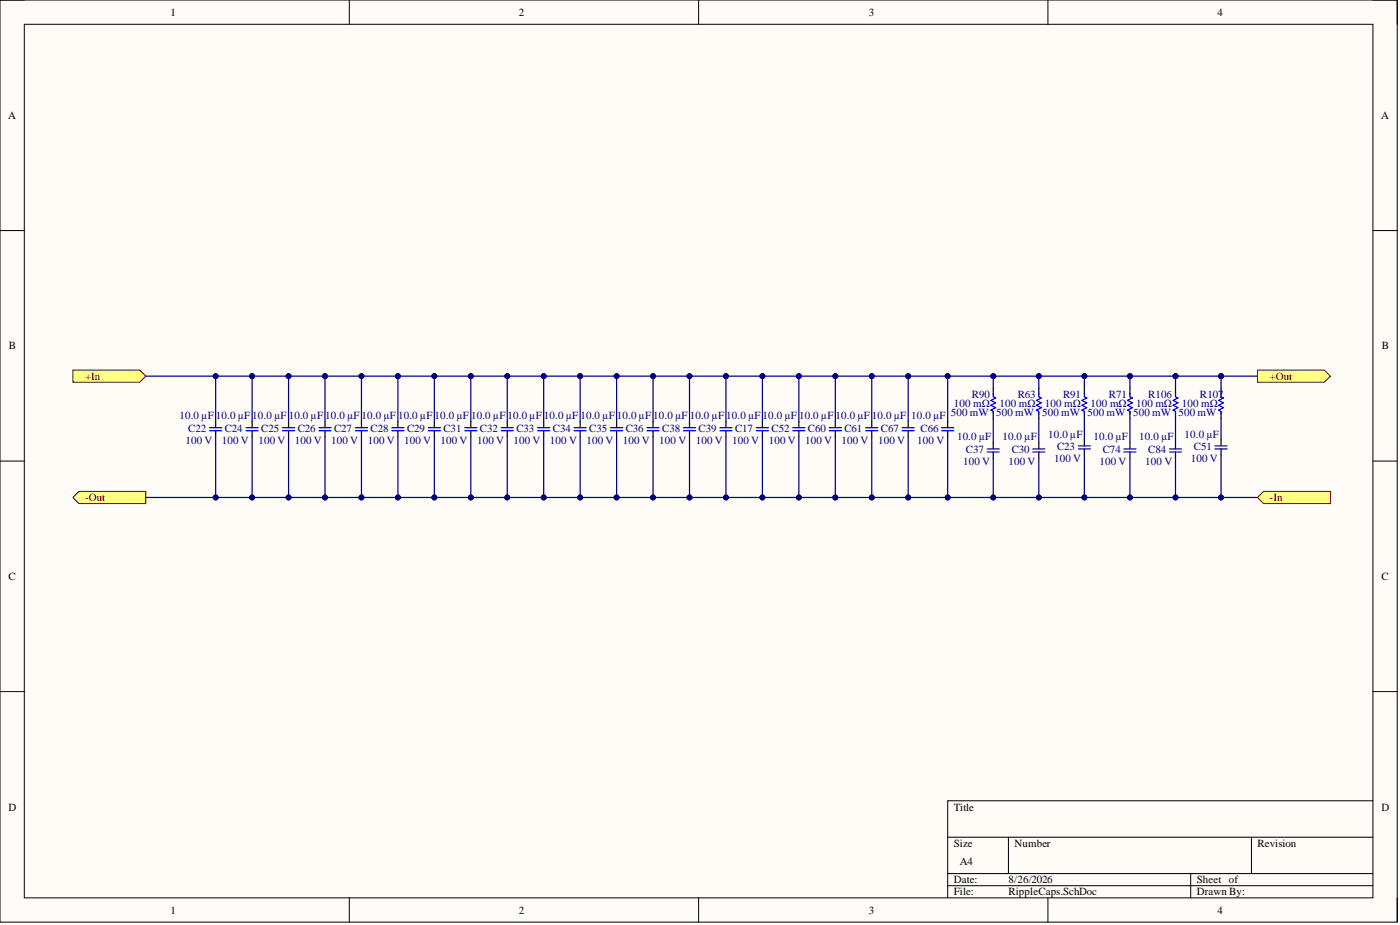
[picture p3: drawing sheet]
<svg xmlns="http://www.w3.org/2000/svg" width="292mm" height="193mm" viewBox="0 0 292 193" stroke-linecap="round" stroke-linejoin="round" font-family="sans-serif">
<path d="M0 0h291.5v192.4h-291.5z" fill-rule="evenodd" fill="#fffcf8"/>
<path d="M0 0h291.5v192.4h-291.5z" fill="none" stroke="#000" stroke-width=".21"/>
<path d="M5.1 5.1h281.4v182.2h-281.4z" fill-rule="evenodd" fill="#fffcf8"/>
<g fill="none" stroke="#000" stroke-width=".21">
<path d="M0 0h5.1M5.1 5.1h281.4v182.2h-281.4zM72.9 0v5.1M145.8 0v5.1M218.6 0v5.1M286.5 0h5v5.1M0 48.1h5.1M286.5 48.1h5M0 96.2h5.1M286.5 96.2h5M0 144.3h5.1M286.5 144.3h5"/>
<path d="M197.7 174.7h88.8M210.4 174.7v7.5M261.1 174.7v7.5M286.5 167.1h-88.8v20.2M72.9 187.3v5.1M145.8 187.3v5.1M197.7 182.2h88.8M197.7 184.8h88.8M218.6 187.3v5.1M248.4 182.2v5.1M291.5 187.3v5.1"/>
</g>
<path d="M15.2 77.2h14l1.2 1.3-1.2 1.2h-14z" fill-rule="evenodd" fill="#ffff80"/>
<path d="M15.2 77.2h14l1.2 1.3-1.2 1.2h-14z" fill="none" stroke="#800000" stroke-width=".21"/>
<path d="M15.2 103.8l1.3-1.3h13.9v2.5h-13.9z" fill-rule="evenodd" fill="#ffff80"/>
<path d="M15.2 103.8l1.3-1.3h13.9v2.5h-13.9z" fill="none" stroke="#800000" stroke-width=".21"/>
<path d="M262.4 77.2h13.9l1.3 1.3-1.3 1.2h-13.9z" fill-rule="evenodd" fill="#ffff80"/>
<path d="M262.4 77.2h13.9l1.3 1.3-1.3 1.2h-13.9z" fill="none" stroke="#800000" stroke-width=".21"/>
<path d="M262.4 103.8l1.2-1.3h14v2.5h-14z" fill-rule="evenodd" fill="#ffff80"/>
<path d="M262.4 103.8l1.2-1.3h14v2.5h-14z" fill="none" stroke="#800000" stroke-width=".21"/>
<g fill="none" stroke="#000" stroke-width=".25">
<path d="M45 88v1.2M45 89.9v1.2M52.6 88v1.2M52.6 89.9v1.2M60.2 88v1.2M60.2 89.9v1.2M67.8 88v1.2M67.8 89.9v1.2M75.4 88v1.2M75.4 89.9v1.2M83 88v1.2M83 89.9v1.2"/>
<path d="M90.6 88v1.2M90.6 89.9v1.2M98.2 88v1.2M98.2 89.9v1.2M105.8 88v1.2M105.8 89.9v1.2M113.4 88v1.2M113.4 89.9v1.2M121 88v1.2M121 89.9v1.2M128.6 88v1.2M128.6 89.9v1.2"/>
<path d="M136.3 88v1.2M136.3 89.9v1.2M143.9 88v1.2M143.9 89.9v1.2M151.5 88v1.2M151.5 89.9v1.2M159.1 88v1.2M159.1 89.9v1.2M166.7 88v1.2M166.7 89.9v1.2M174.3 88v1.2M174.3 89.9v1.2"/>
<path d="M181.9 88v1.2M181.9 89.9v1.2M189.5 88v1.2M189.5 89.9v1.2M197.7 88v1.2M197.7 89.9v1.2M207.2 81v1.3M207.2 86.1v1.2M207.2 92.4v1.3M207.2 94.3v1.3M216.7 81v1.3M216.7 86.1v1.2"/>
<path d="M216.7 92.4v1.3M216.7 94.3v1.3M226.2 81v1.3M226.2 86.1v1.2M226.2 91.8v1.2M226.2 93.7v1.2M235.8 81v1.3M235.8 86.1v1.2M235.8 92.4v1.3M235.8 94.3v1.3M245.3 81v1.3M245.3 86.1v1.2"/>
<path d="M245.3 92.4v1.3M245.3 94.3v1.3M254.8 81v1.3M254.8 86.1v1.2M254.8 91.8v1.2M254.8 93.7v1.2"/>
</g>
<g fill="none" stroke="#00f" stroke-width=".25">
<path d="M43.7 89.2h2.6M43.7 89.9h2.6M51.3 89.2h2.6M51.3 89.9h2.6M58.9 89.2h2.6M58.9 89.9h2.6M66.5 89.2h2.6M66.5 89.9h2.6M74.1 89.2h2.6M74.1 89.9h2.6M81.8 89.2h2.5M81.8 89.9h2.5"/>
<path d="M89.4 89.2h2.5M89.4 89.9h2.5M97 89.2h2.5M97 89.9h2.5M104.6 89.2h2.5M104.6 89.9h2.5M112.2 89.2h2.5M112.2 89.9h2.5M119.8 89.2h2.5M119.8 89.9h2.5M127.4 89.2h2.5M127.4 89.9h2.5"/>
<path d="M135 89.2h2.5M135 89.9h2.5M142.6 89.2h2.5M142.6 89.9h2.5M150.2 89.2h2.5M150.2 89.9h2.5M157.8 89.2h2.5M157.8 89.9h2.5M165.4 89.2h2.5M165.4 89.9h2.5M173 89.2h2.5M173 89.9h2.5"/>
<path d="M180.6 89.2h2.6M180.6 89.9h2.6M188.2 89.2h2.6M188.2 89.9h2.6M196.5 89.2h2.5M196.5 89.9h2.5M206 93.7h2.5M206 94.3h2.5M207.2 82v.8l.5 .2-1 .5 1 .5-1 .5 1 .6-1 .5 .5 .2v.5M215.5 93.7h2.5M215.5 94.3h2.5M216.7 82v.8l.5 .2-1 .5 1 .5-1 .5 1 .6-1 .5 .5 .2v.5"/>
<path d="M225 93h2.5M225 93.7h2.5M226.2 82v.8l.6 .2-1.1 .5 1.1 .5-1.1 .5 1.1 .6-1.1 .5 .5 .2v.5M234.5 93.7h2.5M234.5 94.3h2.5M235.8 82v.8l.5 .2-1.1 .5 1.1 .5-1.1 .5 1.1 .6-1.1 .5 .6 .2v.5M244 93.7h2.5M244 94.3h2.5M245.3 82v.8l.5 .2-1 .5 1 .5-1 .5 1 .6-1 .5 .5 .2v.5M253.5 93h2.5M253.5 93.7h2.5M254.8 82v.8l.5 .2-1 .5 1 .5-1 .5 1 .6-1 .5 .5 .2v.5"/>
</g>
<path d="M45 91.1v12.7" fill="none" stroke="#000080" stroke-width=".25"/>
<circle cx="45" cy="103.8" r=".51" fill="#000080"/>
<circle cx="45" cy="103.8" r=".51" fill="none" stroke="#000080" stroke-width=".21"/>
<path d="M52.6 91.1v12.7M207.2 87.3v5.1M216.7 87.3v5.1M226.2 87.3v4.5" fill="none" stroke="#000080" stroke-width=".25"/>
<circle cx="52.6" cy="103.8" r=".51" fill="#000080"/>
<circle cx="52.6" cy="103.8" r=".51" fill="none" stroke="#000080" stroke-width=".21"/>
<path d="M52.6 78.5v9.5" fill="none" stroke="#000080" stroke-width=".25"/>
<circle cx="52.6" cy="78.5" r=".51" fill="#000080"/>
<circle cx="52.6" cy="78.5" r=".51" fill="none" stroke="#000080" stroke-width=".21"/>
<path d="M60.2 91.1v12.7" fill="none" stroke="#000080" stroke-width=".25"/>
<circle cx="60.2" cy="103.8" r=".51" fill="#000080"/>
<circle cx="60.2" cy="103.8" r=".51" fill="none" stroke="#000080" stroke-width=".21"/>
<path d="M60.2 78.5v9.5" fill="none" stroke="#000080" stroke-width=".25"/>
<circle cx="60.2" cy="78.5" r=".51" fill="#000080"/>
<circle cx="60.2" cy="78.5" r=".51" fill="none" stroke="#000080" stroke-width=".21"/>
<path d="M67.8 91.1v12.7" fill="none" stroke="#000080" stroke-width=".25"/>
<circle cx="67.8" cy="103.8" r=".51" fill="#000080"/>
<circle cx="67.8" cy="103.8" r=".51" fill="none" stroke="#000080" stroke-width=".21"/>
<path d="M67.8 78.5v9.5" fill="none" stroke="#000080" stroke-width=".25"/>
<circle cx="67.8" cy="78.5" r=".51" fill="#000080"/>
<circle cx="67.8" cy="78.5" r=".51" fill="none" stroke="#000080" stroke-width=".21"/>
<path d="M75.4 91.1v12.7" fill="none" stroke="#000080" stroke-width=".25"/>
<circle cx="75.4" cy="103.8" r=".51" fill="#000080"/>
<circle cx="75.4" cy="103.8" r=".51" fill="none" stroke="#000080" stroke-width=".21"/>
<path d="M75.4 78.5v9.5" fill="none" stroke="#000080" stroke-width=".25"/>
<circle cx="75.4" cy="78.5" r=".51" fill="#000080"/>
<circle cx="75.4" cy="78.5" r=".51" fill="none" stroke="#000080" stroke-width=".21"/>
<path d="M83 91.1v12.7" fill="none" stroke="#000080" stroke-width=".25"/>
<circle cx="83" cy="103.8" r=".51" fill="#000080"/>
<circle cx="83" cy="103.8" r=".51" fill="none" stroke="#000080" stroke-width=".21"/>
<path d="M83 78.5v9.5" fill="none" stroke="#000080" stroke-width=".25"/>
<circle cx="83" cy="78.5" r=".51" fill="#000080"/>
<circle cx="83" cy="78.5" r=".51" fill="none" stroke="#000080" stroke-width=".21"/>
<path d="M90.6 91.1v12.7" fill="none" stroke="#000080" stroke-width=".25"/>
<circle cx="90.6" cy="103.8" r=".51" fill="#000080"/>
<circle cx="90.6" cy="103.8" r=".51" fill="none" stroke="#000080" stroke-width=".21"/>
<path d="M90.6 78.5v9.5" fill="none" stroke="#000080" stroke-width=".25"/>
<circle cx="90.6" cy="78.5" r=".51" fill="#000080"/>
<circle cx="90.6" cy="78.5" r=".51" fill="none" stroke="#000080" stroke-width=".21"/>
<path d="M98.2 91.1v12.7" fill="none" stroke="#000080" stroke-width=".25"/>
<circle cx="98.2" cy="103.8" r=".51" fill="#000080"/>
<circle cx="98.2" cy="103.8" r=".51" fill="none" stroke="#000080" stroke-width=".21"/>
<path d="M98.2 78.5v9.5" fill="none" stroke="#000080" stroke-width=".25"/>
<circle cx="98.2" cy="78.5" r=".51" fill="#000080"/>
<circle cx="98.2" cy="78.5" r=".51" fill="none" stroke="#000080" stroke-width=".21"/>
<path d="M105.8 91.1v12.7" fill="none" stroke="#000080" stroke-width=".25"/>
<circle cx="105.8" cy="103.8" r=".51" fill="#000080"/>
<circle cx="105.8" cy="103.8" r=".51" fill="none" stroke="#000080" stroke-width=".21"/>
<path d="M105.8 78.5v9.5" fill="none" stroke="#000080" stroke-width=".25"/>
<circle cx="105.8" cy="78.5" r=".51" fill="#000080"/>
<circle cx="105.8" cy="78.5" r=".51" fill="none" stroke="#000080" stroke-width=".21"/>
<path d="M113.4 91.1v12.7" fill="none" stroke="#000080" stroke-width=".25"/>
<circle cx="113.4" cy="103.8" r=".51" fill="#000080"/>
<circle cx="113.4" cy="103.8" r=".51" fill="none" stroke="#000080" stroke-width=".21"/>
<path d="M113.4 78.5v9.5" fill="none" stroke="#000080" stroke-width=".25"/>
<circle cx="113.4" cy="78.5" r=".51" fill="#000080"/>
<circle cx="113.4" cy="78.5" r=".51" fill="none" stroke="#000080" stroke-width=".21"/>
<path d="M121 91.1v12.7" fill="none" stroke="#000080" stroke-width=".25"/>
<circle cx="121" cy="103.8" r=".51" fill="#000080"/>
<circle cx="121" cy="103.8" r=".51" fill="none" stroke="#000080" stroke-width=".21"/>
<path d="M121 78.5v9.5" fill="none" stroke="#000080" stroke-width=".25"/>
<circle cx="121" cy="78.5" r=".51" fill="#000080"/>
<circle cx="121" cy="78.5" r=".51" fill="none" stroke="#000080" stroke-width=".21"/>
<path d="M128.6 91.1v12.7" fill="none" stroke="#000080" stroke-width=".25"/>
<circle cx="128.6" cy="103.8" r=".51" fill="#000080"/>
<circle cx="128.6" cy="103.8" r=".51" fill="none" stroke="#000080" stroke-width=".21"/>
<path d="M128.6 78.5v9.5" fill="none" stroke="#000080" stroke-width=".25"/>
<circle cx="128.6" cy="78.5" r=".51" fill="#000080"/>
<circle cx="128.6" cy="78.5" r=".51" fill="none" stroke="#000080" stroke-width=".21"/>
<path d="M136.3 91.1v12.7" fill="none" stroke="#000080" stroke-width=".25"/>
<circle cx="136.3" cy="103.8" r=".51" fill="#000080"/>
<circle cx="136.3" cy="103.8" r=".51" fill="none" stroke="#000080" stroke-width=".21"/>
<path d="M136.3 78.5v9.5" fill="none" stroke="#000080" stroke-width=".25"/>
<circle cx="136.3" cy="78.5" r=".51" fill="#000080"/>
<circle cx="136.3" cy="78.5" r=".51" fill="none" stroke="#000080" stroke-width=".21"/>
<path d="M143.9 91.1v12.7" fill="none" stroke="#000080" stroke-width=".25"/>
<circle cx="143.9" cy="103.8" r=".51" fill="#000080"/>
<circle cx="143.9" cy="103.8" r=".51" fill="none" stroke="#000080" stroke-width=".21"/>
<path d="M143.9 78.5v9.5" fill="none" stroke="#000080" stroke-width=".25"/>
<circle cx="143.9" cy="78.5" r=".51" fill="#000080"/>
<circle cx="143.9" cy="78.5" r=".51" fill="none" stroke="#000080" stroke-width=".21"/>
<path d="M151.5 91.1v12.7" fill="none" stroke="#000080" stroke-width=".25"/>
<circle cx="151.5" cy="103.8" r=".51" fill="#000080"/>
<circle cx="151.5" cy="103.8" r=".51" fill="none" stroke="#000080" stroke-width=".21"/>
<path d="M151.5 78.5v9.5" fill="none" stroke="#000080" stroke-width=".25"/>
<circle cx="151.5" cy="78.5" r=".51" fill="#000080"/>
<circle cx="151.5" cy="78.5" r=".51" fill="none" stroke="#000080" stroke-width=".21"/>
<path d="M159.1 91.1v12.7" fill="none" stroke="#000080" stroke-width=".25"/>
<circle cx="159.1" cy="103.8" r=".51" fill="#000080"/>
<circle cx="159.1" cy="103.8" r=".51" fill="none" stroke="#000080" stroke-width=".21"/>
<path d="M159.1 78.5v9.5" fill="none" stroke="#000080" stroke-width=".25"/>
<circle cx="159.1" cy="78.5" r=".51" fill="#000080"/>
<circle cx="159.1" cy="78.5" r=".51" fill="none" stroke="#000080" stroke-width=".21"/>
<path d="M166.7 91.1v12.7" fill="none" stroke="#000080" stroke-width=".25"/>
<circle cx="166.7" cy="103.8" r=".51" fill="#000080"/>
<circle cx="166.7" cy="103.8" r=".51" fill="none" stroke="#000080" stroke-width=".21"/>
<path d="M166.7 78.5v9.5" fill="none" stroke="#000080" stroke-width=".25"/>
<circle cx="166.7" cy="78.5" r=".51" fill="#000080"/>
<circle cx="166.7" cy="78.5" r=".51" fill="none" stroke="#000080" stroke-width=".21"/>
<path d="M174.3 91.1v12.7" fill="none" stroke="#000080" stroke-width=".25"/>
<circle cx="174.3" cy="103.8" r=".51" fill="#000080"/>
<circle cx="174.3" cy="103.8" r=".51" fill="none" stroke="#000080" stroke-width=".21"/>
<path d="M174.3 78.5v9.5" fill="none" stroke="#000080" stroke-width=".25"/>
<circle cx="174.3" cy="78.5" r=".51" fill="#000080"/>
<circle cx="174.3" cy="78.5" r=".51" fill="none" stroke="#000080" stroke-width=".21"/>
<path d="M181.9 91.1v12.7" fill="none" stroke="#000080" stroke-width=".25"/>
<circle cx="181.9" cy="103.8" r=".51" fill="#000080"/>
<circle cx="181.9" cy="103.8" r=".51" fill="none" stroke="#000080" stroke-width=".21"/>
<path d="M181.9 78.5v9.5" fill="none" stroke="#000080" stroke-width=".25"/>
<circle cx="181.9" cy="78.5" r=".51" fill="#000080"/>
<circle cx="181.9" cy="78.5" r=".51" fill="none" stroke="#000080" stroke-width=".21"/>
<path d="M189.5 91.1v12.7" fill="none" stroke="#000080" stroke-width=".25"/>
<circle cx="189.5" cy="103.8" r=".51" fill="#000080"/>
<circle cx="189.5" cy="103.8" r=".51" fill="none" stroke="#000080" stroke-width=".21"/>
<path d="M189.5 78.5v9.5" fill="none" stroke="#000080" stroke-width=".25"/>
<circle cx="189.5" cy="78.5" r=".51" fill="#000080"/>
<circle cx="189.5" cy="78.5" r=".51" fill="none" stroke="#000080" stroke-width=".21"/>
<path d="M197.7 91.1v12.7" fill="none" stroke="#000080" stroke-width=".25"/>
<circle cx="197.7" cy="103.8" r=".51" fill="#000080"/>
<circle cx="197.7" cy="103.8" r=".51" fill="none" stroke="#000080" stroke-width=".21"/>
<path d="M197.7 78.5v9.5" fill="none" stroke="#000080" stroke-width=".25"/>
<circle cx="197.7" cy="78.5" r=".51" fill="#000080"/>
<circle cx="197.7" cy="78.5" r=".51" fill="none" stroke="#000080" stroke-width=".21"/>
<path d="M226.2 94.9v8.9" fill="none" stroke="#000080" stroke-width=".25"/>
<circle cx="226.2" cy="103.8" r=".51" fill="#000080"/>
<circle cx="226.2" cy="103.8" r=".51" fill="none" stroke="#000080" stroke-width=".21"/>
<path d="M226.2 78.5v2.5" fill="none" stroke="#000080" stroke-width=".25"/>
<circle cx="226.2" cy="78.5" r=".51" fill="#000080"/>
<circle cx="226.2" cy="78.5" r=".51" fill="none" stroke="#000080" stroke-width=".21"/>
<path d="M30.4 78.5h14.6v9.5M235.8 87.3v5.1M245.3 87.3v5.1M254.8 87.3v4.5" fill="none" stroke="#000080" stroke-width=".25"/>
<circle cx="45" cy="78.5" r=".51" fill="#000080"/>
<circle cx="45" cy="78.5" r=".51" fill="none" stroke="#000080" stroke-width=".21"/>
<path d="M207.2 95.6v8.2" fill="none" stroke="#000080" stroke-width=".25"/>
<circle cx="207.2" cy="103.8" r=".51" fill="#000080"/>
<circle cx="207.2" cy="103.8" r=".51" fill="none" stroke="#000080" stroke-width=".21"/>
<path d="M207.2 78.5v2.5" fill="none" stroke="#000080" stroke-width=".25"/>
<circle cx="207.2" cy="78.5" r=".51" fill="#000080"/>
<circle cx="207.2" cy="78.5" r=".51" fill="none" stroke="#000080" stroke-width=".21"/>
<path d="M216.7 78.5v2.5" fill="none" stroke="#000080" stroke-width=".25"/>
<circle cx="216.7" cy="78.5" r=".51" fill="#000080"/>
<circle cx="216.7" cy="78.5" r=".51" fill="none" stroke="#000080" stroke-width=".21"/>
<path d="M216.7 95.6v8.2" fill="none" stroke="#000080" stroke-width=".25"/>
<circle cx="216.7" cy="103.8" r=".51" fill="#000080"/>
<circle cx="216.7" cy="103.8" r=".51" fill="none" stroke="#000080" stroke-width=".21"/>
<path d="M254.8 78.5v2.5" fill="none" stroke="#000080" stroke-width=".25"/>
<circle cx="254.8" cy="78.5" r=".51" fill="#000080"/>
<circle cx="254.8" cy="78.5" r=".51" fill="none" stroke="#000080" stroke-width=".21"/>
<path d="M254.8 94.9v8.9" fill="none" stroke="#000080" stroke-width=".25"/>
<circle cx="254.8" cy="103.8" r=".51" fill="#000080"/>
<circle cx="254.8" cy="103.8" r=".51" fill="none" stroke="#000080" stroke-width=".21"/>
<path d="M254.8 78.5h7.6" fill="none" stroke="#000080" stroke-width=".25"/>
<circle cx="254.8" cy="78.5" r=".51" fill="#000080"/>
<circle cx="254.8" cy="78.5" r=".51" fill="none" stroke="#000080" stroke-width=".21"/>
<path d="M245.3 78.5v2.5" fill="none" stroke="#000080" stroke-width=".25"/>
<circle cx="245.3" cy="78.5" r=".51" fill="#000080"/>
<circle cx="245.3" cy="78.5" r=".51" fill="none" stroke="#000080" stroke-width=".21"/>
<path d="M245.3 95.6v8.2" fill="none" stroke="#000080" stroke-width=".25"/>
<circle cx="245.3" cy="103.8" r=".51" fill="#000080"/>
<circle cx="245.3" cy="103.8" r=".51" fill="none" stroke="#000080" stroke-width=".21"/>
<path d="M30.4 103.8h232" fill="none" stroke="#000080" stroke-width=".25"/>
<circle cx="45" cy="103.8" r=".51" fill="#000080"/>
<circle cx="45" cy="103.8" r=".51" fill="none" stroke="#000080" stroke-width=".21"/>
<circle cx="52.6" cy="103.8" r=".51" fill="#000080"/>
<circle cx="52.6" cy="103.8" r=".51" fill="none" stroke="#000080" stroke-width=".21"/>
<circle cx="60.2" cy="103.8" r=".51" fill="#000080"/>
<circle cx="60.2" cy="103.8" r=".51" fill="none" stroke="#000080" stroke-width=".21"/>
<circle cx="67.8" cy="103.8" r=".51" fill="#000080"/>
<circle cx="67.8" cy="103.8" r=".51" fill="none" stroke="#000080" stroke-width=".21"/>
<circle cx="75.4" cy="103.8" r=".51" fill="#000080"/>
<circle cx="75.4" cy="103.8" r=".51" fill="none" stroke="#000080" stroke-width=".21"/>
<circle cx="83" cy="103.8" r=".51" fill="#000080"/>
<circle cx="83" cy="103.8" r=".51" fill="none" stroke="#000080" stroke-width=".21"/>
<circle cx="90.6" cy="103.8" r=".51" fill="#000080"/>
<circle cx="90.6" cy="103.8" r=".51" fill="none" stroke="#000080" stroke-width=".21"/>
<circle cx="98.2" cy="103.8" r=".51" fill="#000080"/>
<circle cx="98.2" cy="103.8" r=".51" fill="none" stroke="#000080" stroke-width=".21"/>
<circle cx="105.8" cy="103.8" r=".51" fill="#000080"/>
<circle cx="105.8" cy="103.8" r=".51" fill="none" stroke="#000080" stroke-width=".21"/>
<circle cx="113.4" cy="103.8" r=".51" fill="#000080"/>
<circle cx="113.4" cy="103.8" r=".51" fill="none" stroke="#000080" stroke-width=".21"/>
<circle cx="121" cy="103.8" r=".51" fill="#000080"/>
<circle cx="121" cy="103.8" r=".51" fill="none" stroke="#000080" stroke-width=".21"/>
<circle cx="128.6" cy="103.8" r=".51" fill="#000080"/>
<circle cx="128.6" cy="103.8" r=".51" fill="none" stroke="#000080" stroke-width=".21"/>
<circle cx="136.3" cy="103.8" r=".51" fill="#000080"/>
<circle cx="136.3" cy="103.8" r=".51" fill="none" stroke="#000080" stroke-width=".21"/>
<circle cx="143.9" cy="103.8" r=".51" fill="#000080"/>
<circle cx="143.9" cy="103.8" r=".51" fill="none" stroke="#000080" stroke-width=".21"/>
<circle cx="151.5" cy="103.8" r=".51" fill="#000080"/>
<circle cx="151.5" cy="103.8" r=".51" fill="none" stroke="#000080" stroke-width=".21"/>
<circle cx="159.1" cy="103.8" r=".51" fill="#000080"/>
<circle cx="159.1" cy="103.8" r=".51" fill="none" stroke="#000080" stroke-width=".21"/>
<circle cx="166.7" cy="103.8" r=".51" fill="#000080"/>
<circle cx="166.7" cy="103.8" r=".51" fill="none" stroke="#000080" stroke-width=".21"/>
<circle cx="174.3" cy="103.8" r=".51" fill="#000080"/>
<circle cx="174.3" cy="103.8" r=".51" fill="none" stroke="#000080" stroke-width=".21"/>
<circle cx="181.9" cy="103.8" r=".51" fill="#000080"/>
<circle cx="181.9" cy="103.8" r=".51" fill="none" stroke="#000080" stroke-width=".21"/>
<circle cx="189.5" cy="103.8" r=".51" fill="#000080"/>
<circle cx="189.5" cy="103.8" r=".51" fill="none" stroke="#000080" stroke-width=".21"/>
<circle cx="197.7" cy="103.8" r=".51" fill="#000080"/>
<circle cx="197.7" cy="103.8" r=".51" fill="none" stroke="#000080" stroke-width=".21"/>
<circle cx="207.2" cy="103.8" r=".51" fill="#000080"/>
<circle cx="207.2" cy="103.8" r=".51" fill="none" stroke="#000080" stroke-width=".21"/>
<circle cx="216.7" cy="103.8" r=".51" fill="#000080"/>
<circle cx="216.7" cy="103.8" r=".51" fill="none" stroke="#000080" stroke-width=".21"/>
<circle cx="226.2" cy="103.8" r=".51" fill="#000080"/>
<circle cx="226.2" cy="103.8" r=".51" fill="none" stroke="#000080" stroke-width=".21"/>
<circle cx="235.8" cy="103.8" r=".51" fill="#000080"/>
<circle cx="235.8" cy="103.8" r=".51" fill="none" stroke="#000080" stroke-width=".21"/>
<circle cx="245.3" cy="103.8" r=".51" fill="#000080"/>
<circle cx="245.3" cy="103.8" r=".51" fill="none" stroke="#000080" stroke-width=".21"/>
<circle cx="254.8" cy="103.8" r=".51" fill="#000080"/>
<circle cx="254.8" cy="103.8" r=".51" fill="none" stroke="#000080" stroke-width=".21"/>
<path d="M235.8 95.6v8.2" fill="none" stroke="#000080" stroke-width=".25"/>
<circle cx="235.8" cy="103.8" r=".51" fill="#000080"/>
<circle cx="235.8" cy="103.8" r=".51" fill="none" stroke="#000080" stroke-width=".21"/>
<path d="M45 78.5h190.1" fill="none" stroke="#000080" stroke-width=".25"/>
<circle cx="45" cy="78.5" r=".51" fill="#000080"/>
<circle cx="45" cy="78.5" r=".51" fill="none" stroke="#000080" stroke-width=".21"/>
<circle cx="52.6" cy="78.5" r=".51" fill="#000080"/>
<circle cx="52.6" cy="78.5" r=".51" fill="none" stroke="#000080" stroke-width=".21"/>
<circle cx="60.2" cy="78.5" r=".51" fill="#000080"/>
<circle cx="60.2" cy="78.5" r=".51" fill="none" stroke="#000080" stroke-width=".21"/>
<circle cx="67.8" cy="78.5" r=".51" fill="#000080"/>
<circle cx="67.8" cy="78.5" r=".51" fill="none" stroke="#000080" stroke-width=".21"/>
<circle cx="75.4" cy="78.5" r=".51" fill="#000080"/>
<circle cx="75.4" cy="78.5" r=".51" fill="none" stroke="#000080" stroke-width=".21"/>
<circle cx="83" cy="78.5" r=".51" fill="#000080"/>
<circle cx="83" cy="78.5" r=".51" fill="none" stroke="#000080" stroke-width=".21"/>
<circle cx="90.6" cy="78.5" r=".51" fill="#000080"/>
<circle cx="90.6" cy="78.5" r=".51" fill="none" stroke="#000080" stroke-width=".21"/>
<circle cx="98.2" cy="78.5" r=".51" fill="#000080"/>
<circle cx="98.2" cy="78.5" r=".51" fill="none" stroke="#000080" stroke-width=".21"/>
<circle cx="105.8" cy="78.5" r=".51" fill="#000080"/>
<circle cx="105.8" cy="78.5" r=".51" fill="none" stroke="#000080" stroke-width=".21"/>
<circle cx="113.4" cy="78.5" r=".51" fill="#000080"/>
<circle cx="113.4" cy="78.5" r=".51" fill="none" stroke="#000080" stroke-width=".21"/>
<circle cx="121" cy="78.5" r=".51" fill="#000080"/>
<circle cx="121" cy="78.5" r=".51" fill="none" stroke="#000080" stroke-width=".21"/>
<circle cx="128.6" cy="78.5" r=".51" fill="#000080"/>
<circle cx="128.6" cy="78.5" r=".51" fill="none" stroke="#000080" stroke-width=".21"/>
<circle cx="136.3" cy="78.5" r=".51" fill="#000080"/>
<circle cx="136.3" cy="78.5" r=".51" fill="none" stroke="#000080" stroke-width=".21"/>
<circle cx="143.9" cy="78.5" r=".51" fill="#000080"/>
<circle cx="143.9" cy="78.5" r=".51" fill="none" stroke="#000080" stroke-width=".21"/>
<circle cx="151.5" cy="78.5" r=".51" fill="#000080"/>
<circle cx="151.5" cy="78.5" r=".51" fill="none" stroke="#000080" stroke-width=".21"/>
<circle cx="159.1" cy="78.5" r=".51" fill="#000080"/>
<circle cx="159.1" cy="78.5" r=".51" fill="none" stroke="#000080" stroke-width=".21"/>
<circle cx="166.7" cy="78.5" r=".51" fill="#000080"/>
<circle cx="166.7" cy="78.5" r=".51" fill="none" stroke="#000080" stroke-width=".21"/>
<circle cx="174.3" cy="78.5" r=".51" fill="#000080"/>
<circle cx="174.3" cy="78.5" r=".51" fill="none" stroke="#000080" stroke-width=".21"/>
<circle cx="181.9" cy="78.5" r=".51" fill="#000080"/>
<circle cx="181.9" cy="78.5" r=".51" fill="none" stroke="#000080" stroke-width=".21"/>
<circle cx="189.5" cy="78.5" r=".51" fill="#000080"/>
<circle cx="189.5" cy="78.5" r=".51" fill="none" stroke="#000080" stroke-width=".21"/>
<circle cx="197.7" cy="78.5" r=".51" fill="#000080"/>
<circle cx="197.7" cy="78.5" r=".51" fill="none" stroke="#000080" stroke-width=".21"/>
<circle cx="207.2" cy="78.5" r=".51" fill="#000080"/>
<circle cx="207.2" cy="78.5" r=".51" fill="none" stroke="#000080" stroke-width=".21"/>
<circle cx="216.7" cy="78.5" r=".51" fill="#000080"/>
<circle cx="216.7" cy="78.5" r=".51" fill="none" stroke="#000080" stroke-width=".21"/>
<circle cx="226.2" cy="78.5" r=".51" fill="#000080"/>
<circle cx="226.2" cy="78.5" r=".51" fill="none" stroke="#000080" stroke-width=".21"/>
<path d="M235.1 78.5h10.2" fill="none" stroke="#000080" stroke-width=".25"/>
<circle cx="235.8" cy="78.5" r=".51" fill="#000080"/>
<circle cx="235.8" cy="78.5" r=".51" fill="none" stroke="#000080" stroke-width=".21"/>
<circle cx="245.3" cy="78.5" r=".51" fill="#000080"/>
<circle cx="245.3" cy="78.5" r=".51" fill="none" stroke="#000080" stroke-width=".21"/>
<path d="M245.3 78.5h9.5" fill="none" stroke="#000080" stroke-width=".25"/>
<circle cx="245.3" cy="78.5" r=".51" fill="#000080"/>
<circle cx="245.3" cy="78.5" r=".51" fill="none" stroke="#000080" stroke-width=".21"/>
<circle cx="254.8" cy="78.5" r=".51" fill="#000080"/>
<circle cx="254.8" cy="78.5" r=".51" fill="none" stroke="#000080" stroke-width=".21"/>
<path d="M235.8 78.5v2.5" fill="none" stroke="#000080" stroke-width=".25"/>
<circle cx="235.8" cy="78.5" r=".51" fill="#000080"/>
<circle cx="235.8" cy="78.5" r=".51" fill="none" stroke="#000080" stroke-width=".21"/>
<g font-size="2.3">
<text x="35.6" y="3.3">1</text>
<text x="108.2" y="3.3">2</text>
<text x="181.3" y="3.3">3</text>
<text x="254" y="3.3">4</text>
<text x="1.7" y="24.8">A</text>
<text x="288.1" y="24.8">A</text>
<text x="1.9" y="72.9">B</text>
<text x="288.3" y="72.9">B</text>
<text x="1.8" y="121">C</text>
<text x="288.2" y="121">C</text>
<text x="1.8" y="169.1">D</text>
<text x="199" y="169.1">Title</text>
<text x="288.2" y="169.1">D</text>
<text x="199" y="176.7">Size</text>
<text x="211.7" y="176.7">Number</text>
<text x="262.4" y="176.7">Revision</text>
<text x="199" y="184.3">Date:</text>
<text x="200.3" y="180.5">A4</text>
<text x="210.4" y="184.3">8/26/2026</text>
<text x="249.7" y="184.3">Sheet of</text>
<text x="35.6" y="190.6">1</text>
<text x="108.2" y="190.6">2</text>
<text x="181.3" y="190.6">3</text>
<text x="199" y="186.8">File:</text>
<text x="210.4" y="186.8">RippleCaps.SchDoc</text>
<text x="249.7" y="186.8">Drawn By:</text>
<text x="254" y="190.6">4</text>
</g>
<g font-size="2.3" fill="#800000">
<text x="17.7" y="79.2">+In</text>
<text x="264.9" y="79.2">+Out</text>
<text x="17.7" y="104.5">-Out</text>
<text x="264.9" y="104.5">-In</text>
</g>
<g font-size="2.3" fill="#000080">
<text x="202.8" y="83">R90</text>
<text x="212.3" y="83">R63</text>
<text x="221.8" y="83">R91</text>
<text x="231.4" y="83">R71</text>
<text x="239.6" y="83">R106</text>
<text x="250.4" y="83">R107</text>
<text x="37.4" y="87.5">10.0 µF</text>
<text x="45" y="87.5">10.0 µF</text>
<text x="52.6" y="87.5">10.0 µF</text>
<text x="60.2" y="87.5">10.0 µF</text>
<text x="67.9" y="87.5">10.0 µF</text>
<text x="75.5" y="87.5">10.0 µF</text>
<text x="83.1" y="87.5">10.0 µF</text>
<text x="90.7" y="87.5">10.0 µF</text>
<text x="98.3" y="87.5">10.0 µF</text>
<text x="105.9" y="87.5">10.0 µF</text>
<text x="113.5" y="87.5">10.0 µF</text>
<text x="121.1" y="87.5">10.0 µF</text>
<text x="128.7" y="87.5">10.0 µF</text>
<text x="136.3" y="87.5">10.0 µF</text>
<text x="143.9" y="87.5">10.0 µF</text>
<text x="151.5" y="87.5">10.0 µF</text>
<text x="159.1" y="87.5">10.0 µF</text>
<text x="166.7" y="87.5">10.0 µF</text>
<text x="174.3" y="87.5">10.0 µF</text>
<text x="181.9" y="87.5">10.0 µF</text>
<text x="190.1" y="87.5">10.0 µF</text>
<text x="198.4" y="86.8">500 mW 500 mW</text>
<text x="199" y="85">100 mΩ</text>
<text x="208.5" y="85">100 mΩ</text>
<text x="217.4" y="86.8">500 mW 500 mW</text>
<text x="218" y="85">100 mΩ</text>
<text x="227.6" y="85">100 mΩ</text>
<text x="236.4" y="86.8">500 mW 500 mW</text>
<text x="237" y="85">100 mΩ</text>
<text x="246.6" y="85">100 mΩ</text>
<text x="38.7" y="92.6">100 V</text>
<text x="39.3" y="90">C22</text>
<text x="46.3" y="92.6">100 V</text>
<text x="46.9" y="90">C24</text>
<text x="53.9" y="92.6">100 V</text>
<text x="54.5" y="90">C25</text>
<text x="61.5" y="92.6">100 V</text>
<text x="62.1" y="90">C26</text>
<text x="69.1" y="92.6">100 V</text>
<text x="69.7" y="90">C27</text>
<text x="76.7" y="92.6">100 V</text>
<text x="77.3" y="90">C28</text>
<text x="84.3" y="92.6">100 V</text>
<text x="84.9" y="90">C29</text>
<text x="91.9" y="92.6">100 V</text>
<text x="92.5" y="90">C31</text>
<text x="99.5" y="92.6">100 V</text>
<text x="100.1" y="90">C32</text>
<text x="107.1" y="92.6">100 V</text>
<text x="107.7" y="90">C33</text>
<text x="114.7" y="92.6">100 V</text>
<text x="115.3" y="90">C34</text>
<text x="122.4" y="92.6">100 V</text>
<text x="122.9" y="90">C35</text>
<text x="130" y="92.6">100 V</text>
<text x="130.6" y="90">C36</text>
<text x="137.6" y="92.6">100 V</text>
<text x="138.2" y="90">C38</text>
<text x="145.2" y="92.6">100 V</text>
<text x="145.8" y="90">C39</text>
<text x="152.8" y="92.6">100 V</text>
<text x="153.4" y="90">C17</text>
<text x="160.4" y="92.6">100 V</text>
<text x="161" y="90">C52</text>
<text x="168" y="92.6">100 V</text>
<text x="168.6" y="90">C60</text>
<text x="175.6" y="92.6">100 V</text>
<text x="176.2" y="90">C61</text>
<text x="183.2" y="92.6">100 V</text>
<text x="183.8" y="90">C67</text>
<text x="191.4" y="92.6">100 V</text>
<text x="192.1" y="90">C66</text>
<text x="199.7" y="91.9">10.0 µF</text>
<text x="201.5" y="94.4">C37</text>
<text x="209.1" y="91.9">10.0 µF</text>
<text x="211.1" y="94.4">C30</text>
<text x="218.7" y="91.3">10.0 µF</text>
<text x="220.5" y="93.8">C23</text>
<text x="228.1" y="91.9">10.0 µF</text>
<text x="230.1" y="94.4">C74</text>
<text x="237.7" y="91.9">10.0 µF</text>
<text x="239.6" y="94.4">C84</text>
<text x="247.2" y="91.3">10.0 µF</text>
<text x="249.1" y="93.8">C51</text>
<text x="200.9" y="96.9">100 V</text>
<text x="210.4" y="96.9">100 V</text>
<text x="220" y="96.4">100 V</text>
<text x="229.4" y="96.9">100 V</text>
<text x="239" y="96.9">100 V</text>
<text x="248.4" y="96.4">100 V</text>
</g>
</svg>
